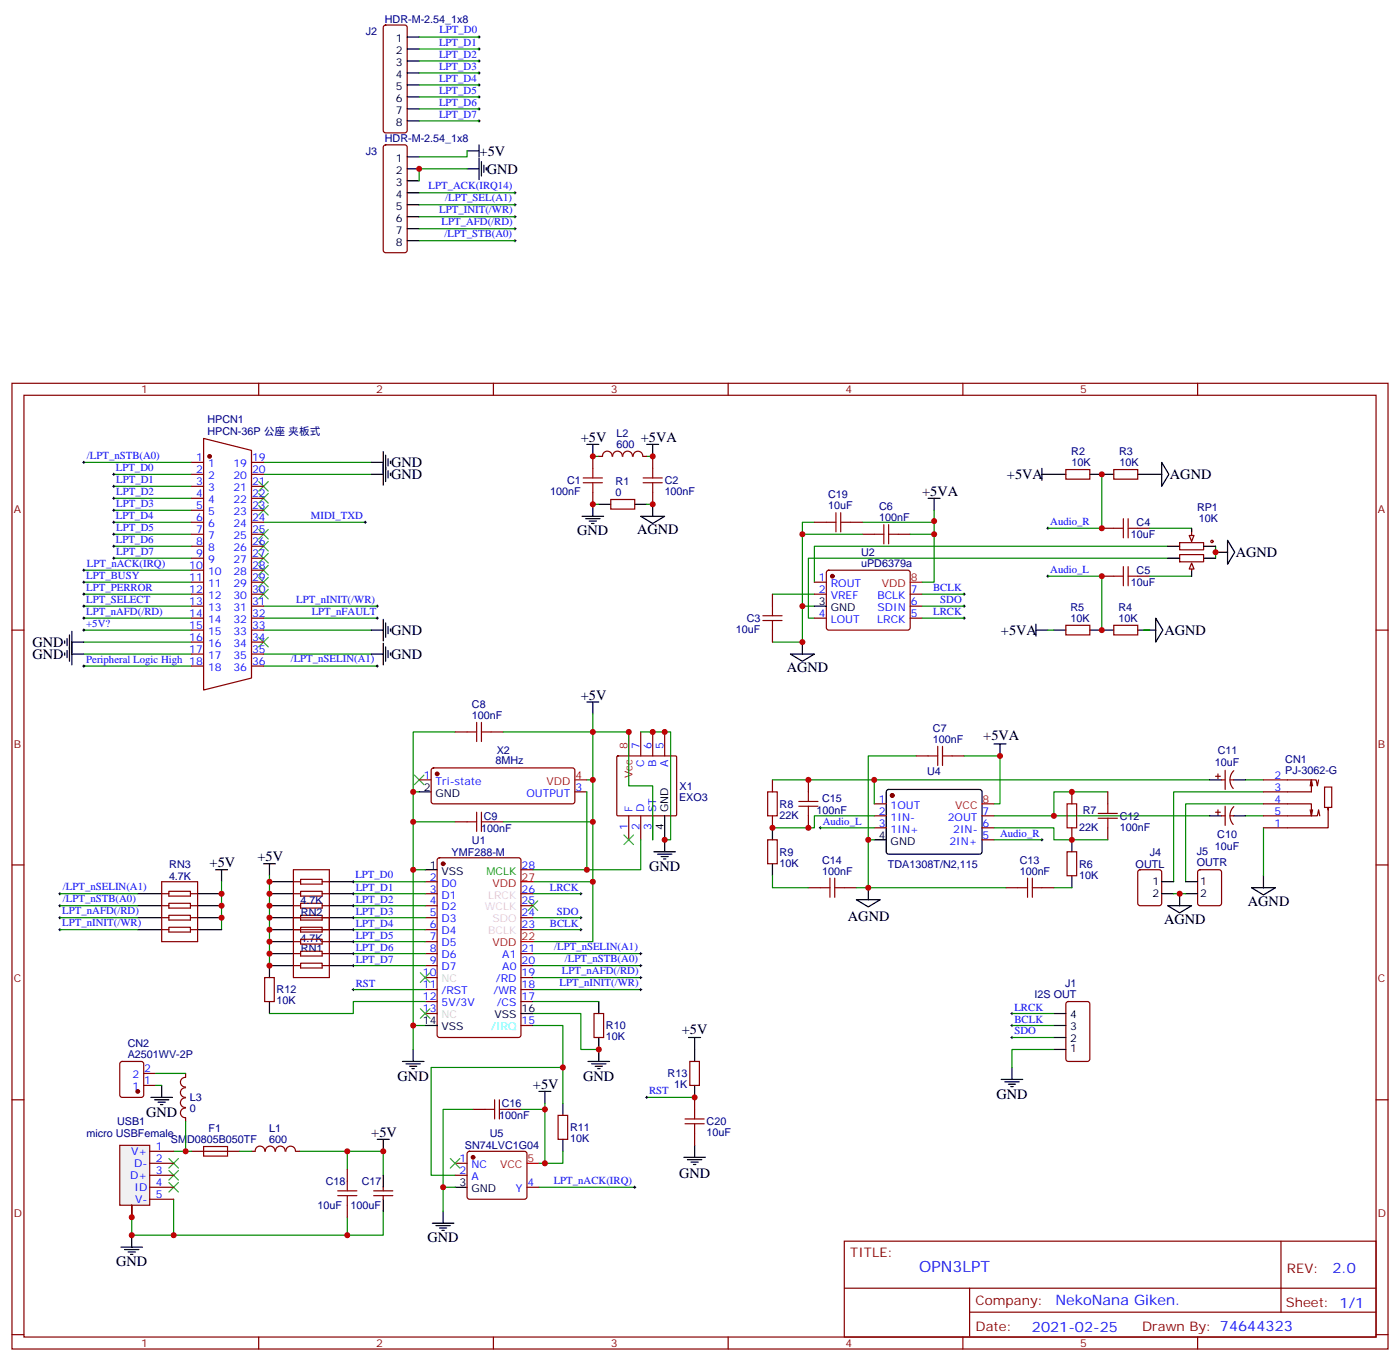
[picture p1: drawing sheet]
<svg xmlns="http://www.w3.org/2000/svg" width="412mm" height="401mm" viewBox="0 0 412 401" stroke-linecap="round" stroke-linejoin="round" font-family="sans-serif">
<g fill="none" stroke="#870000" stroke-width=".35">
<path d="M113.1 7.6l.5-.2h5.6l.5 .2 .2 .5v30.3l-.2 .5-.5 .2h-5.6l-.5-.2-.2-.5v-30.3zM113.1 42.9l.5-.2h5.6l.5 .2 .2 .5v30.3l-.2 .5-.5 .2h-5.6l-.5-.2-.2-.5v-30.3zM3.5 112.9h405.4v284.3h-405.4zM7.1 116.4h398.2v277.3h-398.2zM76.2 112.9v3.5M145.3 112.9v3.5M214.5 112.9v3.5M283.6 112.9v3.5M352.8 112.9v3.5M174.6 134.4v3.5M192.3 134.4v3.5M314 138.3h7v2.8h-7z"/>
<path d="M328.1 138.3h7v2.8h-7zM174.6 145v3.5M179.9 147.1h7.1v2.8h-7.1zM192.3 145v3.5M254 157.3h3.5M264.6 157.3h3.5M239.9 171.4h3.5M239.9 174.9h3.5M243.7 168.1l.4-.2h23.3l.5 .2 .2 .5-.1 16.5-.6 .4h-23.6l-.4-.7v-16.2zM268.1 174.9h3.5M268.1 178.5h3.5M3.5 185.5h3.6"/>
<path d="M239.9 182h3.5M268.1 182h3.5M314 184.1h7v2.8h-7zM328.1 184.1h7v2.8h-7zM405.3 185.5h3.6M134.1 215.5h3.5M144.6 215.5h3.6M188.7 215.5v7.1M192.3 215.5v7.1M195.8 215.5v7.1M123.5 229.6h3.5M127.2 226.3l.5-.2 41.2 .1 .4 .6v9.2l-.2 .5-.5 .2h-40.9l-.5-.3-.2-.4v-9.2z"/>
<path d="M169.3 233.2h3.6M181.7 222.7l.3-.1h17.1l.2 .3v17.1l-.3 .2h-17.1l-.2-.3zM227.5 229.6v3.6M238.1 229.6v3.6M257.5 236.7h3.6M269.9 222.6h3.5M280.5 222.6h3.5M315.7 233.2v3.5M326.3 233.2v3.5M3.5 254.7h3.6M47.6 259.6h10.6v17.6h-10.6zM86.4 259.6h2.1"/>
<path d="M86.4 256.1h10.6v31.7h-10.6zM88.5 258.9h6.4v1.4h-6.4zM94.9 259.6h2.1M125.2 259.6h3.6M129 252.8l.5-.2h23.3l.6 .4 .1 51.8-.5 .6-23.5 .1-.7-.5v-51.7zM134.1 242h3.5M144.6 242h3.6M153.5 256.1h3.5M185.2 240.2v7.1M188.7 240.2v7.1M192.3 240.2v7.1M226.1 247.3h2.9v7h-2.9z"/>
<path d="M227.5 240.2v3.5M238.1 240.2v3.5M257.5 240.2h3.6M257.5 243.7h3.6M289.3 240.2h3.5M289.3 243.7h3.5M289.3 247.3h3.5M314.3 250.8h2.8v7h-2.8zM315.7 243.7v3.6M326.3 243.7v3.6M405.3 254.7h3.6M47.6 263.1h2.1"/>
<path d="M47.6 266.7h2.1M47.6 270.2h2.1M47.6 273.7h2.1M49.7 273h6.4v1.4h-6.4zM49.7 269.5h6.4v1.4h-6.4zM49.7 266h6.4v1.4h-6.4zM49.7 262.4h6.4v1.4h-6.4zM56.1 263.1h2.1M56.1 266.7h2.1M56.1 270.2h2.1M56.1 273.7h2.1M86.4 263.1h2.1"/>
<path d="M86.4 266.7h2.1M86.4 270.2h10.6M86.4 273.7h10.6M86.4 277.2h2.1M88.5 269.5h6.4v1.4h-6.4zM88.5 266h6.4v1.4h-6.4zM88.5 262.4h6.4v1.4h-6.4zM88.5 276.5h6.4v1.5h-6.4zM88.5 273h6.4v1.4h-6.4zM94.9 263.1h2.1M94.9 266.7h2.1M94.9 277.2h2.1"/>
<path d="M125.2 263.1h3.6M125.2 266.7h3.6M125.2 270.2h3.6M125.2 273.7h3.6M125.2 277.2h3.6M153.5 263.1h3.5M153.5 266.7h3.5M153.5 270.2h3.5M153.5 273.7h3.5M238.1 261.4h3.6M248.7 261.4h3.5M296.3 261.4h3.6"/>
<path d="M306.9 261.4h3.5M78 287.8h2.8v7.1h-2.8zM86.4 280.8h2.1M86.4 284.3h2.1M88.5 283.6h6.4v1.4h-6.4zM88.5 280.1h6.4v1.4h-6.4zM94.9 280.8h2.1M94.9 284.3h2.1M125.2 280.8h3.6M125.2 284.3h3.6M125.2 287.8h3.6M125.2 291.4h3.6"/>
<path d="M125.2 294.9h3.6M125.2 298.4h3.6M153.5 280.8h3.5M153.5 284.3h3.5M153.5 287.8h3.5M153.5 291.4h3.5M153.5 294.9h3.5M175 298.4h2.8v7.1h-2.8zM314.2 295.1l.5-.2h5.6l.7 .4v16.5l-.4 .7h-5.9l-.7-.4v-16.5zM35.5 312.7l.5-.2h5.6l.7 .5v9.4l-.4 .7h-5.9l-.7-.5v-9.4zM42.3 319.6h3.6M42.3 316.1h3.6"/>
<path d="M153.5 301.9h3.5M203.2 312.5h2.8v7.1h-2.8zM3.5 323.8h3.6M56.4 339h14.2M137.8 339.2l.5-.2h16.2l.5 .2 .2 .5v12.7l-.2 .5-.5 .2h-16.2l-.5-.2-.2-.5v-12.7zM139.3 326.6h3.6M149.9 326.6h3.6M164.4 328.4h2.8v7.1h-2.8zM405.3 323.8h3.6M134.1 346h3.5M134.1 342.5h3.5M155.2 349.6h3.5"/>
<path d="M248.7 365.4h156.6v28.3h-156.6zM248.7 379.3h156.5M285.6 379.3v14.1M377.3 365.5v20.8M3.5 393h3.6M76.2 393.7v3.5M145.3 393.7v3.5M214.5 393.7v3.5M283.6 393.7v3.5M285.6 386.3h119.6M352.8 393.7v3.5M405.3 393h3.6"/>
</g>
<g fill="#870000" stroke="#870000" stroke-width=".35">
<circle cx="262.8" cy="234.2" r=".53"/>
<circle cx="130.5" cy="254.3" r=".53"/>
<circle cx="139.3" cy="340.7" r=".53"/>
<circle cx="40.6" cy="321.3" r=".53"/>
<circle cx="245.2" cy="169.7" r=".53"/>
<circle cx="128.8" cy="227.9" r=".53"/>
</g>
<g fill="none" stroke="#000" stroke-width=".35">
<path d="M119.9 10.9h3.6M119.9 14.4h3.6M119.9 18h3.6M119.9 21.5h3.6M119.9 25h3.6M119.9 28.5h3.6M119.9 32.1h3.6M119.9 35.6h3.6M119.9 46.2h3.6M119.9 49.7h3.6M119.9 53.2h3.6M119.9 56.8h3.6"/>
<path d="M137.6 49.7h3.5M137.6 44.4h3.5M141.1 42.7v3.5M141.1 46.5v6.4M141.8 47.6v4.2M142.5 48.6v2.2M143.2 49.4v.7M119.9 60.3h3.6M119.9 63.8h3.6M119.9 67.3h3.6M119.9 70.9h3.6M109.4 139.7h3.5"/>
<path d="M109.4 136.1h3.5M112.9 133v9.8M113.6 134v7.8M114.3 135.1v2.1M114.3 138.6v2.1M115 135.8v.7M115 139.3v.7M172.9 130.8h3.5M174.6 130.8v3.6M190.5 130.8h3.5M192.3 130.8v3.6M306.9 139.7h7.1"/>
<path d="M306.9 137.9v3.5M321 139.7h7.1M335.1 139.7h7.1M342.2 136.1l2.1 3.6-2.1 3.5zM171.4 152h6.4M172.5 152.7h4.2M173.6 153.4h2.1M174.3 154.1h.7M174.6 148.5v3.5M176.4 148.5h3.5M187 148.5h3.5M188.7 152h7.1l-3.5 2.1z"/>
<path d="M192.3 148.5v3.5M273.4 146.7h3.5M275.2 146.7v3.5M361.6 159.1l2.1 3.5-2.1 3.5zM239.9 178.5h3.5M358.1 162.6h3.5M19 188.7v.7M19 192.2v.7M19.8 188v2.1M19.8 191.5v2.1M20.5 186.9v7.8M21.2 192.6h3.5"/>
<path d="M21.2 185.9v9.9M21.2 189.1h3.5M109.4 185.5h3.5M109.4 192.6h3.5M112.9 182.4v6.3M112.9 189.4v6.4M113.6 183.4v4.2M113.6 190.5v4.2M114.3 184.5v2.1M114.3 191.5v2.1M115 185.2v.7M115 192.2v.7"/>
<path d="M232.8 192.6h7.1l-3.5 2.1zM236.4 189.1v3.5M305.2 185.5h3.5M305.2 183.8v3.5M310.4 185.5h3.6M321 185.5h7.1M335.1 185.5h5.3M340.4 182l2.1 3.5-2.1 3.6zM172.9 206.7h3.5M174.6 206.7v3.5M292.8 219h3.5M294.6 219v3.6"/>
<path d="M123.5 233.2h3.5M261.3 232.7l.5-.3 27 .1 .5 .7-.1 17.9-.6 .4-27.1-.1-.4-.6v-17.6zM63.5 256.1h3.5M65.3 256.1v3.5M77.6 254.3h3.5M79.4 259.6h7M79.4 254.3v3.5M97 259.6h7.1M125.2 256.1h3.6M192.6 250.8h6.4M193.7 251.5h4.2M194.7 252.2h2.1"/>
<path d="M195.4 252.9h.7M195.8 240.2v10.6M227.5 243.7v3.6M227.5 254.3v3.5M257.5 247.3h3.6M315.7 247.3v3.5M315.7 257.8v3.6M372.2 257.8v3.6M40.6 270.2h7M40.6 266.7h7M40.6 263.1h7M40.6 273.7h7"/>
<path d="M58.2 270.2h7.1M58.2 266.7h7.1M58.2 263.1h7.1M58.2 273.7h7.1M79.4 270.2h7M79.4 266.7h7M79.4 263.1h7M79.4 277.2h7M79.4 273.7h7M97 270.2h7.1M97 266.7h7.1M97 263.1h7.1"/>
<path d="M97 277.2h7.1M97 273.7h7.1M252.2 264.9h7.1l-3.5 2.1zM255.8 261.4v3.5M368.7 261.4h7l-3.5 2.1zM79.4 280.8h7M79.4 294.9v3.5M86.4 284.3h-7v3.5M97 284.3h7.1M97 280.8h7.1M153.5 298.4h3.5M176.4 294.9v3.5"/>
<path d="M310.4 298.4h3.6M47.6 319.6v3.5M118.5 312.5h6.4M119.6 313.2h4.2M120.6 313.9h2.2M121.4 314.6h.7M121.7 309v3.5M125.2 301.9h3.6M173.2 312.5h6.4M174.3 313.2h4.2M175.3 313.9h2.1M176 314.6h.7"/>
<path d="M176.4 305.5v7M202.8 305.5h3.6M204.6 305.5v7M204.6 319.6v3.5M294.9 317.8h6.4M296 318.5h4.2M297 319.2h2.2M297.7 319.9h.7M298.1 314.3v3.5M310.4 301.9h3.6M310.4 309h3.6M310.4 305.5h3.6"/>
<path d="M44.4 323.1h6.4M45.5 323.8h4.2M46.6 324.5h2.1M47.3 325.2h.7M111.1 335.5h3.6M112.9 335.5v3.5M158.7 321.3h3.6M160.5 321.3v3.6M165.8 324.9v3.5M165.8 335.5v3.5M204.6 337.2v3.5M130.5 356.6v3.6"/>
<path d="M134.1 349.6h3.5M201.4 340.7h6.4M202.5 341.5h4.2M203.6 342.2h2.1M204.3 342.9h.7M35.6 367.2h6.4M36.7 367.9h4.2M37.7 368.6h2.2M38.5 369.3h.7M38.8 363.7v3.5M127.4 360.2h6.3M128.4 360.9h4.2"/>
<path d="M129.5 361.6h2.1M130.2 362.3h.7"/>
</g>
<path d="M268.1 171.4h3.5M185.2 215.5v7.1M169.3 229.6h3.6M289.3 236.7h3.5M153.5 259.6h3.5M153.5 277.2h3.5M155.2 342.5h3.5" fill="none" stroke="#f00" stroke-width=".35"/>
<g fill="none" stroke="#008700" stroke-width=".35">
<path d="M123.5 10.9h17.6M123.5 14.4h17.6M123.5 18h17.6M123.5 21.5h17.6M123.5 25h17.6M123.5 28.5h17.6M123.5 32.1h17.6M123.5 35.6h17.6M123.5 56.8h28.2M137.6 49.7h-14.1v3.5M137.6 44.4v1.8h-14.1M123.5 60.3h28.2"/>
<path d="M123.5 63.8h28.2M123.5 67.3h28.2M123.5 70.9h28.2M24.7 136.1h31.7M33.5 139.7h22.9M77.6 139.7h31.8M77.6 136.1h31.8M174.6 134.4h1.8M190.5 134.4h1.8M33.5 157.3h22.9M33.5 153.8h22.9M33.5 143.2h22.9"/>
<path d="M33.5 146.7h22.9M33.5 150.2h22.9M77.6 153.8h30M174.6 148.5h1.8M190.5 148.5h1.8M239.9 153.8h-3.5v3.5M254 157.3h-17.6v21.2M268.1 157.3h7.1M275.2 150.2v21.2h-3.6M275.2 153.4v.4h-21.2M24.7 174.9h31.7M24.7 178.5h31.7"/>
<path d="M24.7 171.4h31.7M24.7 167.9h31.7M33.5 160.8h22.9M33.5 164.4h22.9M77.6 178.5h33.5M227.5 174.9h12.4M239.9 178.5h-3.5v10.6h-8.9M271.6 174.9h12.4M271.6 178.5h12.4M344 160.8h-104.1v10.6M344 164.4h-105.9v17.6h1.8M24.7 182h31.7"/>
<path d="M24.7 185.5h31.7M24.7 192.6h31.7M24.7 196.1h31.7M24.7 189.1h31.7M77.6 182h33.5M77.6 185.5h31.8M77.6 192.6h31.8M77.6 196.1h33.5M271.6 182h12.4M308.7 185.5h1.7M336.9 185.5h1.8M134.1 215.5h-12.4v17.7"/>
<path d="M148.2 215.5h37v15.9h7.1v15.9M174.6 210.2v19.4h-1.7M188.7 215.5h8.9v31.8h-1.8M123.5 233.2h-1.8v68.7h3.5M172.9 233.2v22.9h-15.9M174.6 229.6v30h-17.6M227.5 229.6h30M269.9 222.6h-14.1v38.8M284 222.6h10.6v14.1h-1.8M326.3 233.2h-15.9v7M356.3 229.6h-98.8v7.1M366.9 229.6h5.3"/>
<path d="M372.2 236.7h-23v22.9M372.2 233.2h-26.5v26.4M65.3 259.6v14.1M79.4 257.8v26.5M104.1 259.6h21.1M121.7 242h12.4M121.7 256.1h3.5M148.2 242h26.4M174.6 259.6v17.6h-17.6M188.7 247.3v8.8h-15.8M227.5 257.8v3.6h10.6M241.7 243.7h15.8"/>
<path d="M255.8 247.3h1.7M257.5 240.2h-17.6v3.5h-12.4M292.8 243.7h17.6v3.6h15.9M292.8 240.2h63.5M292.8 247.3h14.1M366.9 240.2h5.3M372.2 243.7v14.1M17.6 263.1h23M17.6 270.2h23M17.6 273.7h23M17.6 266.7h23M104.1 263.1h21.1"/>
<path d="M104.1 270.2h21.1M104.1 273.7h21.1M104.1 266.7h21.1M104.1 277.2h21.1M157 263.1h14.1M157 270.2h14.1M157 273.7h14.1M252.2 261.4h44.1M310.4 261.4h5.3M104.1 280.8h21.1M104.1 284.3h21.1M104.1 291.4h21.1"/>
<path d="M125.2 294.9h-21.1v3.5h-24.7M157 298.4h14.1v10.6h5.3M157 280.8h31.7M157 284.3h31.7M157 287.8h31.7M157 291.4h31.7M157 294.9h19.4M298.1 298.4h12.3M45.9 319.6h1.7M121.7 301.9v7.1M157 301.9h8.8v12.4h-38.8v31.7h7.1M165.8 314.3v10.6"/>
<path d="M298.1 305.5h12.3M298.1 301.9h12.3M310.4 309h-12.3v5.3M51.2 339h5.2M88.2 339h24.7v7M102.3 339v5.3M139.3 326.6h-8.8v23M160.5 324.9v1.7h-7M160.5 326.6v15.9h-1.8M165.8 339v3.5h-5.3M190.5 323.1h14.1M38.8 358.4v5.3h63.5v-5.3"/>
<path d="M51.2 353.1v10.6M134.1 349.6h-3.6v7M158.7 349.6h28.3"/>
</g>
<g fill="none" stroke="#000" stroke-width=".29">
<path d="M140.8 10.9h.7M140.8 14.4h.7M140.8 18h.7M141.1 10.5v.8M141.1 14.1v.7M141.1 17.6v.7M140.8 21.5h.7M140.8 25h.7M140.8 28.5h.7M140.8 32.1h.7M140.8 35.6h.7M141.1 21.1v.7"/>
<path d="M141.1 24.7v.7M141.1 28.2v.7M141.1 31.7v.7M141.1 35.2v.7M151.3 56.8h.7M151.7 56.4v.7M151.7 59.9v.7M151.3 60.3h.7M151.3 63.8h.7M151.3 67.3h.7M151.3 70.9h.7M151.7 63.5v.7"/>
<path d="M151.7 67v.7M151.7 70.5v.7M24.3 136.1h.7M24.7 135.8v.7M33.2 139.7h.7M33.5 139.3v.7M33.2 153.8h.7M33.2 157.3h.7M33.2 150.2h.7M33.2 146.7h.7M33.2 143.2h.7M33.5 142.8v.7"/>
<path d="M33.5 146.4v.7M33.5 149.9v.7M33.5 153.4v.7M33.5 157v.7M107.2 153.8h.7M107.6 153.4v.7M24.3 178.5h.7M24.3 174.9h.7M24.3 171.4h.7M24.3 167.9h.7M24.7 167.5v.7M24.7 171.1v.7"/>
<path d="M24.7 174.6v.7M24.7 178.1v.7M33.2 164.4h.7M33.2 160.8h.7M33.5 160.5v.7M33.5 164v.7M110.8 178.5h.7M111.1 178.1v.7M283.6 178.5h.7M283.6 174.9h.7M284 174.6v.7M284 178.1v.7"/>
<path d="M24.3 182h.7M24.3 196.1h.7M24.3 185.5h.7M24.7 181.6v.8M24.7 185.2v.7M24.7 195.8v.7M110.8 182h.7M110.8 196.1h.7M111.1 181.6v.8M111.1 195.8v.7M283.6 182h.7M284 181.6v.8"/>
<path d="M103.7 259.6h.7M104.1 259.3v.7M241.3 243.7h.7M241.7 243.4v.7M306.6 247.3h.7M306.9 246.9v.7M17.3 263.1h.7M17.3 270.2h.7M17.3 273.7h.7M17.3 266.7h.7M17.6 262.8v.7M17.6 266.3v.7"/>
<path d="M17.6 269.8v.7M17.6 273.4v.7M103.7 263.1h.7M103.7 270.2h.7M103.7 273.7h.7M103.7 266.7h.7M103.7 277.2h.7M104.1 262.8v.7M104.1 266.3v.7M104.1 269.8v.7M104.1 273.4v.7M104.1 276.9v.7"/>
<path d="M170.7 263.1h.7M170.7 270.2h.7M170.7 273.7h.7M171.1 262.8v.7M171.1 269.8v.7M171.1 273.4v.7M103.7 280.8h.7M103.7 284.3h.7M103.7 291.4h.7M104.1 280.4v.7M104.1 284v.7M104.1 291v.7"/>
<path d="M297.7 298.4h.7M298.1 298.1v.7M297.7 301.9h.7M297.7 305.5h.7M298.1 301.6v.7M298.1 305.1v.7M190.1 323.1h.8M190.5 322.8v.7"/>
</g>
<g fill="none" stroke="#3c3" stroke-width=".35">
<path d="M76.2 159.4l2.8 2.8M76.2 155.9l2.8 2.8M76.2 148.8l2.8 2.9M76.2 145.3l2.8 2.8M76.2 141.8l2.8 2.8M79 159.4l-2.8 2.8M79 155.9l-2.8 2.8M79 148.8l-2.8 2.9M79 145.3l-2.8 2.8M79 141.8l-2.8 2.8M76.2 173.5l2.8 2.9M76.2 170l2.8 2.8"/>
<path d="M76.2 166.5l2.8 2.8M76.2 162.9l2.8 2.9M79 173.5l-2.8 2.9M79 170l-2.8 2.8M79 166.5l-2.8 2.8M79 162.9l-2.8 2.9M76.2 187.6l2.8 2.9M79 187.6l-2.8 2.9M122.1 228.2l2.8 2.8M124.9 228.2l-2.8 2.8M183.8 245.9l2.8 2.8M186.6 245.9l-2.8 2.8"/>
<path d="M155.6 265.3l2.8 2.8M158.4 265.3l-2.8 2.8M123.8 286.4l2.8 2.8M123.8 297l2.8 2.8M126.6 297l-2.8 2.8M126.6 286.4l-2.8 2.8M49.7 341.1l2.9 2.8M49.7 344.6l2.9 2.9M49.7 348.2l2.9 2.8M52.6 341.1l-2.9 2.8M52.6 344.6l-2.9 2.9M52.6 348.2l-2.9 2.8"/>
<path d="M132.6 341.1l2.9 2.8M135.5 341.1l-2.9 2.8"/>
</g>
<g fill="none" stroke="#a10000" stroke-width=".35">
<path d="M174.6 137.9v2.8M192.3 137.9v2.8M171.8 140.7h5.6M171.8 142.1h5.6M174.6 142.1v2.9M189.4 140.7h5.7M189.4 142.1h5.7M192.3 142.1v2.9M257.5 157.3h2.8M260.3 154.5v5.6M261.8 154.5v5.6M261.8 157.3h2.8"/>
<path d="M137.6 215.5h2.8M140.4 212.7v5.6M141.8 212.7v5.6M141.8 215.5h2.8M276.2 219.7v5.7M277.6 219.7v5.7M140.4 239.1v5.7M141.8 239.1v5.7M226.1 233.2h2.9v7h-2.9zM235.3 236h5.6M235.3 237.4h5.6M238.1 233.2v2.8"/>
<path d="M238.1 237.4v2.8M273.4 222.6h2.8M277.6 222.6h2.9M314.3 236.7h2.8v7h-2.8zM323.5 239.5h5.6M326.3 236.7v2.8M137.6 242h2.8M141.8 242h2.8M244.5 258.6v5.6M245.9 258.6v5.6M302.7 258.6v5.6M304.1 258.6v5.6"/>
<path d="M323.5 240.9h5.6M326.3 240.9v2.8M241.7 261.4h2.8M245.9 261.4h2.8M299.9 261.4h2.8M304.1 261.4h2.8M60 337.6h7v2.8h-7zM142.9 326.6h2.8M145.7 323.8v5.7M147.1 323.8v5.7M147.1 326.6h2.8"/>
</g>
<path d="M35.3 337.2h8.8v17.7h-8.8z" fill="#f0f0f0" stroke="#870000" stroke-width=".35"/>
<g fill="none" stroke="#870000" stroke-width=".35">
<path d="M176.4 134.4h1M177.5 134.3a1.41 1.41 0 0 1 1.4-1.5 1.41 1.41 0 0 1 1.4 1.6M180.5 134.3a1.41 1.41 0 0 1 1.4-1.5 1.41 1.41 0 0 1 1.4 1.5M183.5 134.3a1.41 1.41 0 0 1 1.4-1.5 1.41 1.41 0 0 1 1.4 1.5M186.5 134.3a1.41 1.41 0 0 1 1.4-1.4 1.41 1.41 0 0 1 1.4 1.5M189.4 134.4h1.1M239.9 153.8h3.5M250.5 153.8h3.5M324.6 155.5h3.5M335.1 155.5h3.6M227.5 174.9v3.6M324.6 169.7h3.5"/>
<path d="M335.1 169.7h3.6M347.5 163.3h7v2.1h-7zM351 166.1v1.8M227.5 185.5v3.6M358.1 239.1h1.4M358.1 228.6h1.4M358.8 227.9v1.4M358.8 238.4v1.5M359.8 229.6h1.1M360.9 226.8v5.6M360.9 237.4v5.6M362.3 229.6h1.1"/>
<path d="M363.4 237.5a3.8 3.8 0 0 0-.1 5.2M363.4 226.9a3.8 3.8 0 0 0-.1 5.3M372.2 236.7h14.1v3.5l.3-1.8M372.2 229.6h15.5l.4 1.8 .3-1.8M385.9 231.4l.4-1.8v3.6h-14.1M385.9 238.4l.4 1.8M386.3 229.6l.3 1.8M390.2 231.7h2.1v6h-2.1zM391.2 238.4v-.7v6h-19M359.8 240.2h1.1M362.3 240.2h1.1M372.2 240.2h15.9l.3-1.8 .4 1.8"/>
<path d="M44.1 339h7.1M74.1 339h1M75.2 339a1.41 1.41 0 0 1 1.4-1.6 1.41 1.41 0 0 1 1.4 1.6M78.2 339a1.41 1.41 0 0 1 1.4-1.6 1.41 1.41 0 0 1 1.4 1.6M81.2 339a1.41 1.41 0 0 1 1.4-1.6 1.41 1.41 0 0 1 1.4 1.6M84.2 339a1.41 1.41 0 0 1 1.4-1.5 1.41 1.41 0 0 1 1.4 1.5M87.1 339h1.1M204.6 323.1v3.5M204.6 333.7v3.5M38.8 354.9v3.5M44.1 342.5h7.1M44.1 346h7.1"/>
<path d="M44.1 349.6h7.1M44.1 353.1h7.1M102.3 344.3v3.5M102.3 354.9v3.5"/>
</g>
<path d="M324.6 139.7v15.8h-15.9M338.7 155.5h12.3M308.7 169.7h15.9v15.8M338.7 169.7h12.3M358.1 160.8v3.6M70.6 339h3.5" fill="none" stroke="#008700" stroke-width=".35"/>
<g fill="none" stroke="#000" stroke-width=".29">
<path d="M308.3 155.5h.7M308.7 155.2v.7M308.3 169.7h.7M308.7 169.3v.7M188.4 280.8h.7M188.4 284.3h.7M188.4 287.8h.7M188.4 291.4h.7M188.7 280.4v.7M188.7 284v.7M188.7 287.5v.7M188.7 291v.7"/>
<path d="M186.6 349.6h.7M187 349.2v.7"/>
</g>
<g fill="none" stroke="#a10000" stroke-width=".35">
<path d="M243.4 153.8h2.8M246.2 151v5.6M247.6 153.8h2.9M247.6 151v5.6M328.1 155.5h2.8M330.9 152.7v5.7M332.3 152.7v5.7M332.3 155.5h2.8M227.5 178.5v2.8M328.1 169.7h2.8M330.9 166.8v5.7M332.3 169.7h2.8"/>
<path d="M332.3 166.8v5.7M224.7 182.7h5.7M224.7 181.3h5.7M227.5 182.7v2.8M201.8 329.5h5.6M201.8 330.9h5.6M204.6 326.6v2.9M204.6 330.9v2.8M99.5 350.6h5.6M99.5 352h5.6M102.3 347.8v2.8M102.3 352v2.9"/>
</g>
<path d="M344 164.4h3.5M351 166.1v3.6M354.5 164.4h3.6M356.3 229.6h3.5M363.4 229.6h3.5M356.3 240.2h3.5M363.4 240.2h3.5" fill="none" stroke="#000" stroke-width=".35"/>
<path d="M351 165.8l.7 1.7h-1.4z" fill="#f0f0f0" stroke="#870000" stroke-width=".35"/>
<path d="M344 160.8h3.5M354.5 160.8h3.6" fill="none" stroke="#000" stroke-width=".35"/>
<path d="M347.5 159.8h7v2.1h-7z" fill="none" stroke="#870000" stroke-width=".35"/>
<path d="M350.3 157.7h1.4l-.7 1.7z" fill="#f0f0f0" stroke="#870000" stroke-width=".35"/>
<g fill="none" stroke="#870000" stroke-width=".35">
<path d="M351 155.9v1.8M335.4 256.3l.4-.2h5.7l.6 .4 .1 9.5-.5 .6-5.9 .1-.6-.5-.1-9.4zM353 256.3l.5-.2h5.6l.7 .4v9.5l-.4 .6-5.9 .1-.7-.5v-9.4zM54.7 317.2a1.41 1.41 0 0 0-1.5 1.4 1.41 1.41 0 0 0 1.5 1.4M54.7 316.1v1M54.7 323.3a1.41 1.41 0 0 0-1.6 1.4 1.41 1.41 0 0 0 1.6 1.4M54.7 320.3a1.41 1.41 0 0 0-1.6 1.4 1.41 1.41 0 0 0 1.6 1.4M54.7 326.3a1.41 1.41 0 0 0-1.5 1.4 1.41 1.41 0 0 0 1.5 1.4M54.7 329.1v1.1M110.1 352h5.6M110.1 350.6h5.6M112.9 349.6v1"/>
<path d="M112.9 352v1.1"/>
<circle cx="357" cy="159.4" r=".35"/>
</g>
<path d="M351 155.5v1.1M342.2 259.6h3.5M349.2 259.6h3.6M342.2 263.1h3.5M344 266.7h7l-3.5 2.1zM347.5 263.1v3.6M349.2 263.1h3.6M112.9 346v3.6M112.9 353.1v3.5" fill="none" stroke="#000" stroke-width=".35"/>
<path d="M345.7 263.1h3.5M45.9 316.1h8.8M54.7 330.2v8.8M112.9 356.6v7.1h-10.6" fill="none" stroke="#008700" stroke-width=".35"/>
<g fill="#c00">
<circle cx="174.6" cy="259.6" r=".88"/>
<circle cx="121.7" cy="242" r=".88"/>
<circle cx="121.7" cy="233.2" r=".88"/>
<circle cx="174.6" cy="134.4" r=".88"/>
<circle cx="192.3" cy="134.4" r=".88"/>
<circle cx="174.6" cy="148.5" r=".88"/>
<circle cx="192.3" cy="148.5" r=".88"/>
<circle cx="294.6" cy="222.6" r=".88"/>
<circle cx="236.4" cy="178.5" r=".88"/>
<circle cx="255.8" cy="247.3" r=".88"/>
<circle cx="257.5" cy="229.6" r=".88"/>
<circle cx="315.7" cy="247.3" r=".88"/>
<circle cx="310.4" cy="240.2" r=".88"/>
<circle cx="255.8" cy="261.4" r=".88"/>
<circle cx="315.7" cy="233.2" r=".88"/>
<circle cx="227.5" cy="243.7" r=".88"/>
<circle cx="238.1" cy="243.7" r=".88"/>
<circle cx="238.1" cy="229.6" r=".88"/>
<circle cx="79.4" cy="259.6" r=".88"/>
<circle cx="79.4" cy="263.1" r=".88"/>
<circle cx="79.4" cy="266.7" r=".88"/>
<circle cx="79.4" cy="270.2" r=".88"/>
<circle cx="79.4" cy="273.7" r=".88"/>
<circle cx="79.4" cy="277.2" r=".88"/>
<circle cx="79.4" cy="280.8" r=".88"/>
<circle cx="121.7" cy="301.9" r=".88"/>
<circle cx="176.4" cy="309" r=".88"/>
<circle cx="130.5" cy="349.6" r=".88"/>
<circle cx="160.5" cy="326.6" r=".88"/>
<circle cx="165.8" cy="314.3" r=".88"/>
<circle cx="160.5" cy="342.5" r=".88"/>
<circle cx="79.4" cy="284.3" r=".88"/>
<circle cx="102.3" cy="339" r=".88"/>
<circle cx="123.5" cy="49.7" r=".88"/>
<circle cx="121.7" cy="256.1" r=".88"/>
<circle cx="65.3" cy="270.2" r=".88"/>
<circle cx="65.3" cy="266.7" r=".88"/>
<circle cx="65.3" cy="263.1" r=".88"/>
<circle cx="38.8" cy="363.7" r=".88"/>
<circle cx="51.2" cy="363.7" r=".88"/>
<circle cx="236.4" cy="157.3" r=".88"/>
<circle cx="275.2" cy="157.3" r=".88"/>
<circle cx="275.2" cy="153.4" r=".88"/>
<circle cx="174.6" cy="242" r=".88"/>
<circle cx="174.6" cy="229.6" r=".88"/>
<circle cx="174.6" cy="215.5" r=".88"/>
<circle cx="192.3" cy="215.5" r=".88"/>
<circle cx="195.8" cy="215.5" r=".88"/>
<circle cx="185.2" cy="215.5" r=".88"/>
<circle cx="172.9" cy="256.1" r=".88"/>
<circle cx="195.8" cy="247.3" r=".88"/>
<circle cx="358.1" cy="162.6" r=".88"/>
<circle cx="38.8" cy="358.4" r=".88"/>
<circle cx="236.4" cy="189.1" r=".88"/>
<circle cx="204.6" cy="323.1" r=".88"/>
<circle cx="324.6" cy="185.5" r=".88"/>
<circle cx="324.6" cy="139.7" r=".88"/>
<circle cx="324.6" cy="155.5" r=".88"/>
<circle cx="324.6" cy="169.7" r=".88"/>
<circle cx="102.3" cy="363.7" r=".88"/>
<circle cx="112.9" cy="339" r=".88"/>
<circle cx="347.5" cy="263.1" r=".88"/>
<circle cx="54.7" cy="339" r=".88"/>
</g>
<circle cx="61.7" cy="134.4" r=".53" fill="#870000" stroke="#870000" stroke-width=".35"/>
<g fill="none" stroke="#870000" stroke-width=".35">
<path d="M56.4 136.1h3.6M56.4 139.7h3.6M60 129.1l14.1 3.5v67l-14.1 3.6zM74.1 136.1h3.5M74.1 139.7h3.5M56.4 143.2h3.6M56.4 146.7h3.6M56.4 150.2h3.6M56.4 153.8h3.6M56.4 157.3h3.6M74.1 143.2h3.5M74.1 146.7h3.5"/>
<path d="M74.1 150.2h3.5M74.1 153.8h3.5M74.1 157.3h3.5M56.4 160.8h3.6M56.4 164.4h3.6M56.4 167.9h3.6M56.4 171.4h3.6M56.4 174.9h3.6M56.4 178.5h3.6M74.1 160.8h3.5M74.1 164.4h3.5M74.1 167.9h3.5"/>
<path d="M74.1 171.4h3.5M74.1 174.9h3.5M74.1 178.5h3.5M56.4 182h3.6M56.4 185.5h3.6M56.4 189.1h3.6M56.4 192.6h3.6M56.4 196.1h3.6M74.1 182h3.5M74.1 185.5h3.5M74.1 189.1h3.5M74.1 192.6h3.5"/>
<path d="M74.1 196.1h3.5"/>
</g>
<text font-size="4.6" fill="#00f" x="270.8" y="374.5">OPN3LPT</text>
<g font-size="4.2">
<text x="141.3" y="45.8">+5V</text>
<text x="143.4" y="51.1">GND</text>
<text x="171.1" y="130.1">+5V</text>
<text x="188.7" y="130.1">+5VA</text>
<text x="115.2" y="137.5">GND</text>
<text x="115.2" y="141.1">GND</text>
<text x="296.6" y="141.1">+5VA</text>
<text x="344.6" y="141.1">AGND</text>
<text x="271.6" y="146">+5VA</text>
<text x="170" y="157.7">GND</text>
<text x="187.7" y="157.3">AGND</text>
<text x="364" y="164.1">AGND</text>
<text x="9.6" y="190.5">GND</text>
<text x="115.2" y="186.9">GND</text>
<text x="294.9" y="186.9">+5VA</text>
<text x="343" y="186.9">AGND</text>
<text x="9.6" y="194">GND</text>
<text x="115.2" y="194">GND</text>
<text x="231.8" y="197.9">AGND</text>
<text x="171.1" y="206">+5V</text>
<text x="289.7" y="217.8">+5VA</text>
<text x="61.7" y="255.4">+5V</text>
<text x="75.8" y="253.6">+5V</text>
<text x="191.2" y="256.4">GND</text>
<text x="367.6" y="266.7">AGND</text>
<text x="249.8" y="271.1">AGND</text>
<text x="342.9" y="272">AGND</text>
<text x="200.9" y="304.4">+5V</text>
<text x="117.1" y="318.2">GND</text>
<text x="157" y="320.6">+5V</text>
<text x="171.8" y="318.2">GND</text>
<text x="293.5" y="323.5">GND</text>
<text x="43" y="328.8">GND</text>
<text x="109.4" y="334.8">+5V</text>
<text x="200" y="346.8">GND</text>
<text x="125.9" y="365.8">GND</text>
<text x="34.2" y="372.9">GND</text>
</g>
<g font-size="4.2" fill="#00f">
<text x="392.5" y="374.7">2.0</text>
<text x="310.9" y="384.3">NekoNana Giken.</text>
<text x="304" y="392.1">2021-02-25</text>
</g>
<g font-size="3.9" fill="#800">
<text x="250.5" y="370">TITLE:</text>
<text x="379.1" y="374.7">REV:</text>
<text x="287.4" y="384.2">Company:</text>
<text x="378.7" y="384.8">Sheet: 1/1</text>
<text x="287.4" y="391.9">Date:</text>
<text x="336.4" y="392">Drawn By: 74644323</text>
</g>
<g font-size="3.2" fill="#000080">
<text x="107.7" y="10.3">J2</text>
<text x="113.3" y="6.7">HDR-M-2.54_1x8</text>
<text x="113.3" y="41.9">HDR-M-2.54_1x8</text>
<text x="107.7" y="45.6">J3</text>
<text x="61.1" y="124.4">HPCN1</text>
<text x="61.1" y="128">HPCN-36P 公座 夹板式</text>
<text x="181.6" y="131.8">600</text>
<text x="181.6" y="128.6">L2</text>
<text x="315.5" y="134">R2</text>
<text x="315.7" y="137.2">10K</text>
<text x="329.7" y="134">R3</text>
<text x="329.8" y="137.2">10K</text>
<text x="167" y="142.6">C1</text>
<text x="181.3" y="142.8">R1</text>
<text x="195.8" y="142.6">C2</text>
<text x="162.1" y="145.8">100nF</text>
<text x="181.3" y="146">0</text>
<text x="195.8" y="145.8">100nF</text>
<text x="243.9" y="149.9">10uF</text>
<text x="243.9" y="146.7">C19</text>
<text x="259" y="153.4">100nF</text>
<text x="259" y="150.2">C6</text>
<text x="334.8" y="154.9">C4</text>
<text x="352.6" y="150.6">RP1</text>
<text x="353.1" y="153.8">10K</text>
<text x="333.2" y="158.5">10uF</text>
<text x="253.7" y="166.8">uPD6379a</text>
<text x="253.7" y="163.7">U2</text>
<text x="333.2" y="172.6">10uF</text>
<text x="334.8" y="169">C5</text>
<text x="220" y="183.1">C3</text>
<text x="315.3" y="183.1">10K</text>
<text x="315.3" y="180">R5</text>
<text x="329.4" y="183.1">10K</text>
<text x="329.4" y="180">R4</text>
<text x="216.8" y="186.3">10uF</text>
<text x="139" y="208.5">C8</text>
<text x="139" y="211.6">100nF</text>
<text x="274.8" y="215.5">C7</text>
<text x="146.3" y="221.9">X2</text>
<text x="274.8" y="218.7">100nF</text>
<text x="358.7" y="222">C11</text>
<text x="146" y="225">8MHz</text>
<text x="357.8" y="225.5">10uF</text>
<text x="378.6" y="227.9">PJ-3062-G</text>
<text x="378.6" y="224.7">CN1</text>
<text x="200.2" y="232.5">X1</text>
<text x="273.1" y="228.2">U4</text>
<text x="200" y="235.7">EXO3</text>
<text x="229.7" y="237.8">R8</text>
<text x="240.5" y="239.6">100nF</text>
<text x="242.2" y="236">C15</text>
<text x="318.9" y="239.6">R7</text>
<text x="141.7" y="244.9">100nF</text>
<text x="142.5" y="241.4">C9</text>
<text x="229.7" y="241">22K</text>
<text x="317.9" y="244.5">22K</text>
<text x="329.8" y="244.5">100nF</text>
<text x="329.9" y="241.3">C12</text>
<text x="133" y="252">YMF288-M</text>
<text x="139" y="248.4">U1</text>
<text x="229.7" y="251.9">R9</text>
<text x="338.7" y="251.9">J4</text>
<text x="352.5" y="251.8">J5</text>
<text x="357.8" y="250.2">10uF</text>
<text x="358.6" y="246.6">C10</text>
<text x="49.9" y="255.5">RN3</text>
<text x="229.7" y="255.1">10K</text>
<text x="242.2" y="257.5">100nF</text>
<text x="242.2" y="254.4">C14</text>
<text x="261.6" y="255.5">TDA1308T/N2,115</text>
<text x="300.4" y="257.5">100nF</text>
<text x="300.4" y="254.4">C13</text>
<text x="317.9" y="255.4">R6</text>
<text x="334.5" y="255.5">OUTL</text>
<text x="352.5" y="255">OUTR</text>
<text x="49.8" y="259">4.7K</text>
<text x="317.9" y="258.7">10K</text>
<text x="88.5" y="266.2">4.7K</text>
<text x="88.7" y="269.8">RN2</text>
<text x="88.5" y="277.2">4.7K</text>
<text x="88.7" y="280.4">RN1</text>
<text x="81.5" y="292.5">R12</text>
<text x="304.8" y="293.8">I2S OUT</text>
<text x="313.8" y="290.6">J1</text>
<text x="81.5" y="295.7">10K</text>
<text x="178.5" y="303.1">R10</text>
<text x="37.6" y="311.5">A2501WV-2P</text>
<text x="37.6" y="308.3">CN2</text>
<text x="178.5" y="306.3">10K</text>
<text x="196.7" y="317.1">R13</text>
<text x="198.6" y="320.3">1K</text>
<text x="55.9" y="327.5">0</text>
<text x="55.9" y="324.3">L3</text>
<text x="147" y="329.6">100nF</text>
<text x="147.8" y="326">C16</text>
<text x="25.4" y="334.8">micro USBFemale</text>
<text x="34.5" y="331.3">USB1</text>
<text x="61.4" y="333.3">F1</text>
<text x="79.3" y="333.2">L1</text>
<text x="144.3" y="334.8">U5</text>
<text x="167.9" y="333">R11</text>
<text x="208.1" y="334.5">10uF</text>
<text x="208.1" y="331.3">C20</text>
<text x="50.3" y="336.6">SMD0805B050TF</text>
<text x="79.3" y="336.4">600</text>
<text x="136.9" y="338.4">SN74LVC1G04</text>
<text x="167.9" y="336.3">10K</text>
<text x="96" y="349">C18</text>
<text x="106.6" y="349">C17</text>
<text x="93.5" y="356">10uF</text>
<text x="103.3" y="356">100uF</text>
</g>
<g font-size="3.2" fill="#00f">
<text x="129.4" y="9.8">LPT_D0</text>
<text x="129.3" y="13.5">LPT_D1</text>
<text x="129.3" y="17.1">LPT_D2</text>
<text x="129.3" y="20.6">LPT_D3</text>
<text x="129.3" y="24.1">LPT_D4</text>
<text x="129.3" y="27.7">LPT_D5</text>
<text x="129.3" y="31.2">LPT_D6</text>
<text x="129.3" y="34.7">LPT_D7</text>
<text x="126.2" y="55.7">LPT_ACK(IRQ14)</text>
<text x="131.1" y="59.2">/LPT_SEL(A1)</text>
<text x="129.4" y="62.8">LPT_INIT(/WR)</text>
<text x="130.1" y="66.3">LPT_AFD(/RD)</text>
<text x="131" y="69.8">/LPT_STB(A0)</text>
<text x="25.6" y="135.1">/LPT_nSTB(A0)</text>
<text x="57.8" y="135.8">1</text>
<text x="61.3" y="137.5">1</text>
<text x="68.7" y="137.5">19</text>
<text x="74.3" y="135.8">19</text>
<text x="34.1" y="138.6">LPT_D0</text>
<text x="34.2" y="142.1">LPT_D1</text>
<text x="57.8" y="139.3">2</text>
<text x="57.8" y="142.8">3</text>
<text x="61.3" y="141.1">2</text>
<text x="68.7" y="141.1">20</text>
<text x="74.3" y="139.3">20</text>
<text x="74.3" y="142.8">21</text>
<text x="34.2" y="149.2">LPT_D3</text>
<text x="34.2" y="145.7">LPT_D2</text>
<text x="57.8" y="146.4">4</text>
<text x="57.8" y="149.9">5</text>
<text x="61.3" y="144.6">3</text>
<text x="61.3" y="148.1">4</text>
<text x="68.7" y="144.6">21</text>
<text x="68.7" y="148.1">22</text>
<text x="74.3" y="146.4">22</text>
<text x="74.3" y="149.9">23</text>
<text x="34.1" y="152.7">LPT_D4</text>
<text x="57.8" y="153.4">6</text>
<text x="61.3" y="151.7">5</text>
<text x="61.3" y="155.2">6</text>
<text x="68.7" y="151.7">23</text>
<text x="68.7" y="155.2">24</text>
<text x="74.3" y="153.4">24</text>
<text x="91.6" y="152.9">MIDI_TXD</text>
<text x="309.4" y="154.7">Audio_R</text>
<text x="34.1" y="159.8">LPT_D6</text>
<text x="34.2" y="156.2">LPT_D5</text>
<text x="57.8" y="157">7</text>
<text x="57.8" y="160.5">8</text>
<text x="61.3" y="158.7">7</text>
<text x="68.7" y="158.7">25</text>
<text x="74.3" y="157">25</text>
<text x="74.3" y="160.5">26</text>
<text x="25.6" y="166.8">LPT_nACK(IRQ)</text>
<text x="34.2" y="163.3">LPT_D7</text>
<text x="55.8" y="167.5">10</text>
<text x="57.8" y="164">9</text>
<text x="61.3" y="162.2">8</text>
<text x="61.3" y="165.8">9</text>
<text x="68.7" y="162.2">26</text>
<text x="68.7" y="165.8">27</text>
<text x="74.3" y="164">27</text>
<text x="74.3" y="167.5">28</text>
<text x="25.4" y="170.5">LPT_BUSY</text>
<text x="55.8" y="171.1">11</text>
<text x="61.3" y="169.3">10</text>
<text x="61.3" y="172.8">11</text>
<text x="68.7" y="169.3">28</text>
<text x="68.7" y="172.8">29</text>
<text x="74.3" y="171.1">29</text>
<text x="241.2" y="171.1">1</text>
<text x="244.7" y="172.8">ROUT</text>
<text x="309.4" y="168.8">Audio_L</text>
<text x="25.4" y="177.6">LPT_SELECT</text>
<text x="25.4" y="174.1">LPT_PERROR</text>
<text x="55.8" y="174.6">12</text>
<text x="55.8" y="178.1">13</text>
<text x="61.3" y="176.4">12</text>
<text x="61.3" y="179.9">13</text>
<text x="68.7" y="176.4">30</text>
<text x="68.7" y="179.9">31</text>
<text x="74.3" y="174.6">30</text>
<text x="74.3" y="178.1">31</text>
<text x="87.2" y="177.4">LPT_nINIT(/WR)</text>
<text x="241.2" y="174.6">2</text>
<text x="244.7" y="176.4">VREF</text>
<text x="258.5" y="176.4">BCLK</text>
<text x="258.5" y="179.9">SDIN</text>
<text x="268.3" y="178.1">6</text>
<text x="268.3" y="174.6">7</text>
<text x="274.9" y="174.1">BCLK</text>
<text x="277" y="177.6">SDO</text>
<text x="25.4" y="184.6">+5V?</text>
<text x="25.4" y="180.9">LPT_nAFD(/RD)</text>
<text x="55.8" y="181.6">14</text>
<text x="55.8" y="185.2">15</text>
<text x="61.3" y="183.4">14</text>
<text x="68.7" y="183.4">32</text>
<text x="74.3" y="181.6">32</text>
<text x="74.3" y="185.2">33</text>
<text x="91.8" y="180.9">LPT_nFAULT</text>
<text x="241.2" y="181.6">4</text>
<text x="244.7" y="183.4">LOUT</text>
<text x="258.4" y="183.4">LRCK</text>
<text x="268.3" y="181.6">5</text>
<text x="274.9" y="181.1">LRCK</text>
<text x="55.8" y="188.7">16</text>
<text x="61.3" y="186.9">15</text>
<text x="61.3" y="190.5">16</text>
<text x="68.7" y="186.9">33</text>
<text x="68.7" y="190.5">34</text>
<text x="74.3" y="188.7">34</text>
<text x="25.4" y="195.2">Peripheral Logic High 18</text>
<text x="55.8" y="192.2">17</text>
<text x="61.3" y="194">17</text>
<text x="61.3" y="197.5">18</text>
<text x="68.7" y="194">35</text>
<text x="68.7" y="197.5">36</text>
<text x="74.3" y="192.2">35</text>
<text x="74.3" y="195.8">36</text>
<text x="85.6" y="195">/LPT_nSELIN(A1)</text>
<text x="188.4" y="220.5" transform="rotate(-90 188.4 220.5)">7</text>
<text x="191.9" y="220.5" transform="rotate(-90 191.9 220.5)">6</text>
<text x="195.4" y="220.5" transform="rotate(-90 195.4 220.5)">5</text>
<text x="189.8" y="225.8" transform="rotate(-90 189.8 225.8)">C</text>
<text x="193.3" y="225.8" transform="rotate(-90 193.3 225.8)">B</text>
<text x="196.8" y="225.8" transform="rotate(-90 196.8 225.8)">A</text>
<text x="124.8" y="229.3">1</text>
<text x="128.3" y="231">Tri-state</text>
<text x="169.5" y="232.8">3</text>
<text x="375.5" y="229.3">2</text>
<text x="375.5" y="232.8">3</text>
<text x="155.1" y="234.6">OUTPUT</text>
<text x="186.3" y="239.1" transform="rotate(-90 186.3 239.1)">F</text>
<text x="189.8" y="239.1" transform="rotate(-90 189.8 239.1)">D</text>
<text x="193.3" y="239.1" transform="rotate(-90 193.3 239.1)">ST</text>
<text x="258.9" y="236.3">1</text>
<text x="258.9" y="239.9">2</text>
<text x="262.4" y="238.1">1OUT</text>
<text x="289.5" y="239.9">7</text>
<text x="375.5" y="236.3">4</text>
<text x="375.5" y="239.9">5</text>
<text x="184.9" y="244.3" transform="rotate(-90 184.9 244.3)">1</text>
<text x="188.4" y="244.3" transform="rotate(-90 188.4 244.3)">2</text>
<text x="191.9" y="244.3" transform="rotate(-90 191.9 244.3)">3</text>
<text x="242.4" y="242.9">Audio_L</text>
<text x="258.9" y="243.4">3</text>
<text x="262.4" y="241.6">1IN-</text>
<text x="262.4" y="245.1">1IN+</text>
<text x="279.2" y="241.6">2OUT</text>
<text x="280.8" y="245.1">2IN-</text>
<text x="289.5" y="243.4">6</text>
<text x="375.5" y="243.4">1</text>
<text x="279.7" y="248.7">2IN+</text>
<text x="289.5" y="246.9">5</text>
<text x="294.6" y="246.4">Audio_R</text>
<text x="153.6" y="255.7">28</text>
<text x="18.5" y="262.1">/LPT_nSELIN(A1)</text>
<text x="104.7" y="258.6">LPT_D0</text>
<text x="104.8" y="262.3">LPT_D1</text>
<text x="126.6" y="259.3">2</text>
<text x="126.6" y="262.8">3</text>
<text x="130.1" y="261">D0</text>
<text x="153.6" y="262.8">26</text>
<text x="162" y="262.3">LRCK</text>
<text x="18.4" y="269.1">LPT_nAFD(/RD)</text>
<text x="18.5" y="265.6">/LPT_nSTB(A0)</text>
<text x="104.8" y="265.8">LPT_D2</text>
<text x="104.8" y="269.3">LPT_D3</text>
<text x="126.6" y="266.3">4</text>
<text x="126.6" y="269.8">5</text>
<text x="130.1" y="264.5">D1</text>
<text x="130.1" y="268.1">D2</text>
<text x="153.6" y="269.8">24</text>
<text x="153.6" y="266.3">25</text>
<text x="164.1" y="269.3">SDO</text>
<text x="18.4" y="272.7">LPT_nINIT(/WR)</text>
<text x="104.8" y="272.8">LPT_D4</text>
<text x="126.6" y="273.4">6</text>
<text x="130.1" y="271.6">D3</text>
<text x="130.1" y="275.1">D4</text>
<text x="153.6" y="273.4">23</text>
<text x="162" y="272.8">BCLK</text>
<text x="104.8" y="276.4">LPT_D5</text>
<text x="104.8" y="279.9">LPT_D6</text>
<text x="126.6" y="276.9">7</text>
<text x="126.6" y="280.4">8</text>
<text x="130.1" y="278.7">D5</text>
<text x="153.6" y="280.4">21</text>
<text x="163.2" y="279.7">/LPT_nSELIN(A1)</text>
<text x="104.8" y="283.4">LPT_D7</text>
<text x="124.6" y="287.5">10</text>
<text x="126.6" y="284">9</text>
<text x="130.1" y="282.2">D6</text>
<text x="130.1" y="285.7">D7</text>
<text x="148" y="285.7">A0</text>
<text x="148" y="282.2">A1</text>
<text x="153.6" y="287.5">19</text>
<text x="153.6" y="284">20</text>
<text x="165.5" y="286.8">LPT_nAFD(/RD)</text>
<text x="166.4" y="283.2">/LPT_nSTB(A0)</text>
<text x="104.8" y="290.5">RST</text>
<text x="124.6" y="291">11</text>
<text x="130.1" y="292.8">/RST</text>
<text x="145.4" y="292.8">/WR</text>
<text x="146.1" y="289.2">/RD</text>
<text x="153.6" y="291">18</text>
<text x="164.8" y="290.3">LPT_nINIT(/WR)</text>
<text x="124.6" y="294.5">12</text>
<text x="124.6" y="298.1">13</text>
<text x="130.1" y="296.3">5V/3V</text>
<text x="146.3" y="296.3">/CS</text>
<text x="153.6" y="294.5">17</text>
<text x="298.8" y="297.5">LRCK</text>
<text x="153.6" y="301.6">15</text>
<text x="298.8" y="301.1">BCLK</text>
<text x="298.8" y="304.6">SDO</text>
<text x="39" y="317.5">2</text>
<text x="42.5" y="315.7">2</text>
<text x="39" y="321">1</text>
<text x="42.5" y="319.2">1</text>
<text x="191.2" y="322.2">RST</text>
<text x="38.6" y="340">V+</text>
<text x="45.9" y="338.6">1</text>
<text x="38.4" y="347.1">D+</text>
<text x="39.5" y="343.6">D-</text>
<text x="45.9" y="342.2">2</text>
<text x="45.9" y="345.7">3</text>
<text x="135.4" y="345.7">2</text>
<text x="135.4" y="342.2">1</text>
<text x="138.9" y="347.5">A</text>
<text x="138.9" y="343.9">NC</text>
<text x="39.6" y="350.6">ID</text>
<text x="45.9" y="349.2">4</text>
<text x="45.9" y="352.7">5</text>
<text x="152" y="351">Y</text>
<text x="155.4" y="349.2">4</text>
<text x="163.1" y="348.5">LPT_nACK(IRQ)</text>
<text x="39.8" y="354.2">V-</text>
</g>
<g font-size="3.2">
<text x="116.6" y="12.3">1</text>
<text x="116.6" y="15.8">2</text>
<text x="116.6" y="19.4">3</text>
<text x="116.6" y="22.9">4</text>
<text x="116.6" y="26.4">5</text>
<text x="116.6" y="30">6</text>
<text x="116.6" y="33.5">7</text>
<text x="116.6" y="37">8</text>
<text x="116.6" y="47.6">1</text>
<text x="116.6" y="51.1">2</text>
<text x="116.6" y="54.6">3</text>
<text x="116.6" y="58.2">4</text>
<text x="116.6" y="61.7">5</text>
<text x="116.6" y="65.2">6</text>
<text x="116.6" y="68.8">7</text>
<text x="116.6" y="72.3">8</text>
<text x="241.2" y="178.1">3</text>
<text x="244.7" y="179.9">GND</text>
<text x="124.8" y="232.8">2</text>
<text x="128.3" y="234.6">GND</text>
<text x="196.8" y="239.1" transform="rotate(-90 196.8 239.1)">GND</text>
<text x="195.4" y="244.3" transform="rotate(-90 195.4 244.3)">4</text>
<text x="258.9" y="246.9">4</text>
<text x="262.4" y="248.7">GND</text>
<text x="126.6" y="255.7">1</text>
<text x="130.1" y="257.5">VSS</text>
<text x="339.5" y="260.7">1</text>
<text x="353.5" y="260.7">1</text>
<text x="339.5" y="264.2">2</text>
<text x="353.5" y="264.2">2</text>
<text x="145.6" y="299.8">VSS</text>
<text x="153.6" y="298.1">16</text>
<text x="315.3" y="299.8">4</text>
<text x="124.6" y="301.6">14</text>
<text x="130.1" y="303.4">VSS</text>
<text x="315.3" y="303.4">3</text>
<text x="315.3" y="309.7">1</text>
<text x="315.3" y="306.9">2</text>
<text x="135.4" y="349.2">3</text>
<text x="138.9" y="351">GND</text>
</g>
<g font-size="3.2" fill="#800">
<text x="41.6" y="115.9">1</text>
<text x="110.8" y="115.9">2</text>
<text x="179.9" y="115.9">3</text>
<text x="249.1" y="115.9">4</text>
<text x="318.2" y="115.9">5</text>
<text x="4.1" y="151">A</text>
<text x="405.9" y="151">A</text>
<text x="4.1" y="220.1">B</text>
<text x="405.9" y="220.1">B</text>
<text x="4.1" y="289.2">C</text>
<text x="405.9" y="289.2">C</text>
<text x="4.1" y="358.4">D</text>
<text x="405.9" y="358.4">D</text>
<text x="41.6" y="396.7">1</text>
<text x="110.8" y="396.7">2</text>
<text x="179.9" y="396.7">3</text>
<text x="249.1" y="396.7">4</text>
<text x="318.2" y="396.7">5</text>
</g>
<g font-size="3.2" fill="#f00">
<text x="259.7" y="172.8">VDD</text>
<text x="268.3" y="171.1">8</text>
<text x="184.9" y="220.5" transform="rotate(-90 184.9 220.5)">8</text>
<text x="161" y="231">VDD</text>
<text x="169.5" y="229.3">4</text>
<text x="186.3" y="229.1" transform="rotate(-90 186.3 229.1)">Vcc</text>
<text x="281.4" y="238.1">VCC</text>
<text x="289.5" y="236.3">8</text>
<text x="145.1" y="261">VDD</text>
<text x="153.6" y="259.3">27</text>
<text x="145.1" y="278.7">VDD</text>
<text x="153.6" y="276.9">22</text>
<text x="147.3" y="343.9">VCC</text>
<text x="155.4" y="342.2">5</text>
</g>
<text font-size="3.2" fill="#090" x="143.3" y="257.5">MCLK</text>
<g font-size="3.2" fill="#f9f">
<text x="142.8" y="268.1">WCLK</text>
<text x="143.8" y="264.5">LRCK</text>
<text x="143.8" y="275.1">BCLK</text>
<text x="145" y="271.6">SDO</text>
</g>
<g font-size="3.2" fill="#ccc">
<text x="130.1" y="289.2">NC</text>
<text x="130.1" y="299.8">NC</text>
</g>
<text font-size="3.2" fill="#0ff" x="144.7" y="303.4">/IRQ</text>
</svg>
